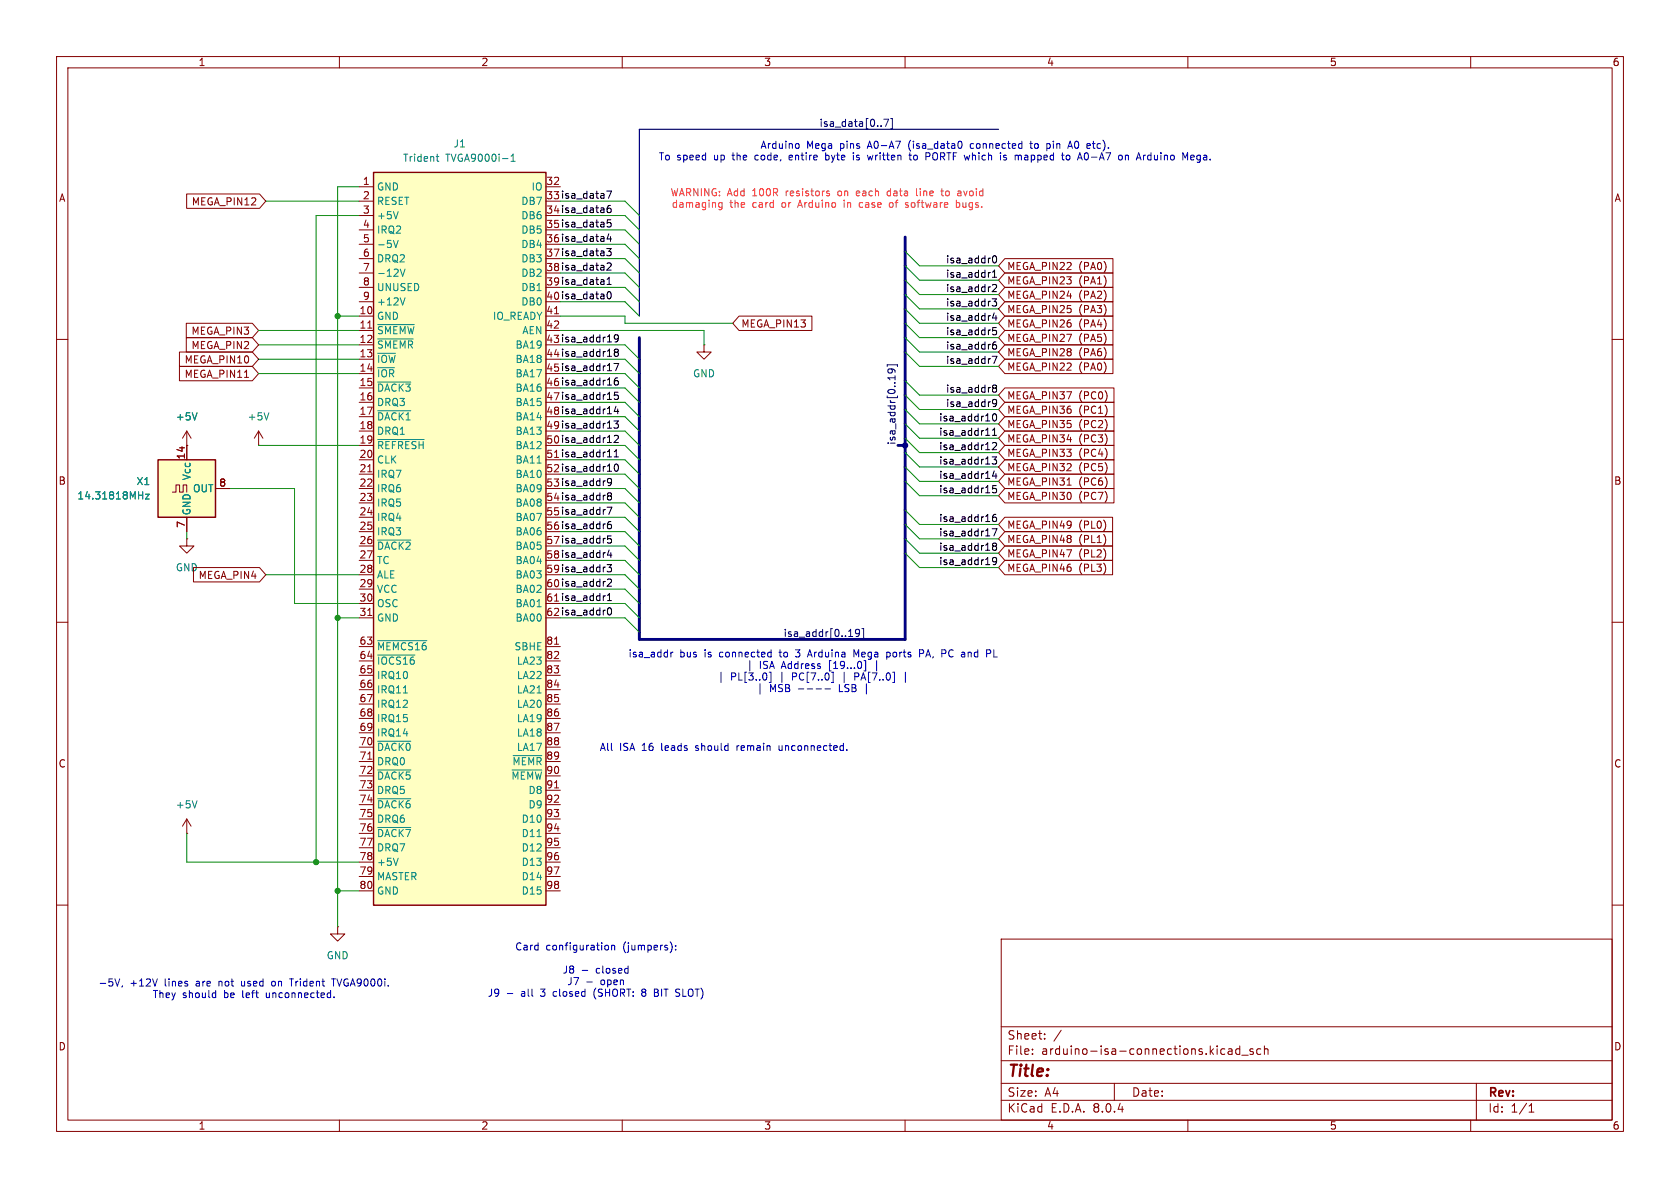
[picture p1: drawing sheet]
<svg xmlns="http://www.w3.org/2000/svg" width="297mm" height="210mm" viewBox="0 0 297 210" stroke-linecap="round" stroke-linejoin="round" font-family="sans-serif">
<g fill="none" stroke="#840000" stroke-width=".18">
<path d="M10 10h277v190h-277zM12 12h273v186h-273zM60 10v2M110 10v2M160 10v2M210 10v2M260 10v2M10 60h2M285 60h2M10 110h2M285 110h2M10 160h2"/>
<path d="M285 160h2M177 166h108v32h-108zM60 198v2M110 198v2M160 198v2M177 194.5h108M177 191.5h108M177 187.5h108M177 181.5h108M182.5 186.3v.1M182.5 185.5v.1M184.7 183.6v.1"/>
<path d="M184.7 182.8v.1M187.6 182.1l-1.3 2M197 191.5v3M210 198v2M217.2 185.5h.5l.1 .9M217.8 185.8h-.5a.29 .29 0 0 0-.2 .3 .29 .29 0 0 0 .2 .3l.5-.1M219.2 185.5l-.5-.1-.2 .3v.4l.1 .2h.6M219.2 184.9v1.5M219.5 186.5h1.2M221.5 185.5l-.3-.1-.2 .2v.2l.5 .2v.3h-.5M222.9 185.5l-.4-.1-.3 .3v.4l.1 .2h.6M223.5 185.5l.2-.1 .4 .1 .1 .9"/>
<path d="M223.5 184.9v1.5M260 198v2M261 191.5v6.5M270.3 196.6h.9M270.3 195.5l.4-.4v1.5"/>
</g>
<path d="M66 30.5h30.5v129.5h-30.5z" fill="#ffffc2"/>
<path d="M66 30.5h30.5v129.5h-30.5z" fill="none" stroke="#840000" stroke-width=".25"/>
<g fill="none" stroke="#840000" stroke-width=".18">
<path d="M63.5 33h2.5M63.5 35.6h2.5M63.5 38.1h2.5M96.5 33h2.6M63.5 55.9h2.5M63.5 58.4h2.5M63.5 40.6h2.5M63.5 43.2h2.5M63.5 45.7h2.5M63.5 48.3h2.5M63.5 50.8h2.5M63.5 53.3h2.5"/>
<path d="M65 58h.7M96.5 55.9h2.6M96.5 58.4h2.6M98 55.5h.8M33 78.7h.1M33 76.2l-.7 1.3M33 76.2v2.5M33 76.2l.8 1.3M45.7 78.7h.1M45.7 76.2l-.7 1.3M45.7 76.2v2.5M45.7 76.2l.8 1.3"/>
<path d="M63.5 61h2.5M63.5 63.5h2.5M63.5 66h2.5M63.5 68.6h2.5M63.5 71.1h2.5M63.5 73.7h2.5M63.5 76.2h2.5M63.5 78.7h2.5M63.5 81.3h2.5M63.5 83.8h2.5M63.5 86.4h2.5M63.5 88.9h2.5"/>
<path d="M63.5 91.4h2.5M63.5 94h2.5M63.5 96.5h2.5M63.5 99.1h2.5M65 83.4h.7M63.5 101.6h2.5M63.5 104.1h2.5M63.5 106.7h2.5M63.5 109.2h2.5M63.5 114.3h2.5M63.5 116.8h2.5M63.5 119.4h2.5"/>
<path d="M65 108.8h.7M96.5 114.3h2.6M96.5 116.8h2.6M96.5 119.4h2.6M98 113.9h.8M63.5 121.9h2.5M63.5 124.5h2.5M63.5 127h2.5M63.5 129.5h2.5M63.5 132.1h2.5M63.5 134.6h2.5M63.5 137.2h2.5"/>
<path d="M63.5 139.7h2.5M65 134.2h.7M96.5 121.9h2.6M96.5 124.5h2.6M96.5 127h2.6M96.5 129.5h2.6M96.5 132.1h2.6M96.5 134.6h2.6M96.5 137.2h2.6M96.5 139.7h2.6M98 139.3h.8M63.5 142.2h2.5"/>
<path d="M63.5 144.8h2.5M63.5 147.3h2.5M63.5 149.9h2.5M63.5 152.4h2.5M63.5 154.9h2.5M63.5 157.5h2.5M96.5 142.2h2.6M96.5 144.8h2.6M96.5 147.3h2.6M96.5 149.9h2.6M96.5 152.4h2.6M96.5 154.9h2.6"/>
<path d="M96.5 157.5h2.6"/>
</g>
<g fill="none" stroke="#008484" stroke-width=".18">
<path d="M70.4 37.4l-.4 1.3M77.1 27.7h.5M77.3 27.2v1.1l.3 .2M88.8 28h1M90.4 28.5h.7M90.4 27.6l.3-.4v1.3M66.8 57.4h6.4M66.8 59.9h6.3M69.6 42.5l.4 1.3 .4-1.3M70.8 47.6l.4 1.2 .4-1.2M71.6 52.6l-.4 1.3M34.8 73l-.4 1.2"/>
<path d="M47.5 73l-.4 1.2M66.8 62.5h3.1M66.8 65h2.9M66.8 67.5h5.8M66.8 72.6h5.8M66.8 77.7h8.2M66.8 95.5h5.8M94.9 81.9h.8M66.8 113.3h8.7M66.8 115.8h6.6M94.9 107.3h.8M66.8 131h5.8"/>
<path d="M66.8 136.1h5.8M71.3 122.5h.7M90.5 136.1h5.3M90.7 133.6h5.1M66.8 141.2h5.8M66.8 146.3h5.8M70.4 151.7l-.4 1.3M94.9 147.9h.8"/>
</g>
<path d="M27.9 81.3h10.2v10.1h-10.2z" fill="#ffffc2"/>
<path d="M27.9 81.3h10.2v10.1h-10.2z" fill="none" stroke="#840000" stroke-width=".25"/>
<g fill="none" stroke="#840000" stroke-width=".18">
<path d="M33 34.3h12.9l1.1 1.3-1.1 1.2h-12.9zM32.9 57.1h11.7l1.1 1.3-1.1 1.3h-11.7zM32.9 59.7h11.7l1.1 1.3-1.1 1.2h-11.7zM130.7 55.9h12.8v2.5h-12.8l-1.2-1.2zM177.6 50.8h19.2v2.5h-19.2l-1.1-1.2zM177.6 45.7h19.2v2.6h-19.2l-1.1-1.3zM177.6 48.3h19.2v2.5h-19.2l-1.1-1.3zM177.6 53.3h19.2v2.6h-19.2l-1.1-1.3zM177.6 55.9h19.2v2.5h-19.2l-1.1-1.2zM177.6 58.4h19.2v2.6h-19.2l-1.1-1.3zM31.7 62.2h12.9l1.1 1.3-1.1 1.3h-12.9zM31.7 64.8h12.9l1.1 1.2-1.1 1.3h-12.9z"/>
<path d="M33 78.7h.1M33 78.7v2.6M43.2 66.7h.7M124.5 61v1.2h1.2l-1.2 1.3-1.3-1.3h1.3M124.5 61h.1M177.6 61h19.2v2.5h-19.2l-1.1-1.3zM177.6 63.5h19.2v2.5h-19.2l-1.1-1.2zM177.6 76.2h19.3v2.5h-19.3l-1.1-1.2zM177.6 78.7h19.3v2.6h-19.3l-1.1-1.3zM177.6 68.6h19.3v2.5h-19.3l-1.1-1.2zM177.6 71.1h19.3v2.6h-19.3l-1.1-1.3zM177.6 73.7h19.3v2.5h-19.3l-1.1-1.3z"/>
<path d="M30.5 87h.6v-1.3h.6v1.3h.7v-1.3h.6v1.3M33 95.3v1.2h1.3l-1.3 1.3-1.3-1.3h1.3M33 95.3h.1M33 91.4v2.6M38.1 86.4h2.5M177.6 83.8h19.3v2.6h-19.3l-1.1-1.3zM177.6 81.3h19.3v2.5h-19.3l-1.1-1.2zM177.6 86.4h19.3v2.5h-19.3l-1.1-1.3zM177.6 91.4h19.1v2.6h-19.1l-1.1-1.3zM177.6 94h19.1v2.5h-19.1l-1.1-1.2zM177.6 96.5h19.1v2.6h-19.1l-1.1-1.3zM177.6 99.1h19.1v2.5h-19.1l-1.1-1.3z"/>
<path d="M188.6 85.8h.8M34.2 100.3h11.7l1.1 1.3-1.1 1.3h-11.7zM33 147.3h.1M33 144.8v2.5M33 144.8l-.7 1.3M33 144.8l.8 1.3M59.7 163.8v1.3h1.3l-1.3 1.3-1.3-1.3h1.3M59.7 163.8h.1"/>
</g>
<path d="M34.8 73l-.4 1.2M24.5 87.5h.7M25.2 86.9v1.3M25.7 87.4h.7l-.7 .8h.7M34.8 141.5l-.4 1.3" fill="none" stroke="#008484" stroke-width=".18"/>
<g fill="none" stroke="#000" stroke-width=".18">
<path d="M107.3 33.8h.8l-.5 1.2M107.9 36.3l-.3 .1a.86 .86 0 0 0 0 1.2l.4-.1 .1-.5-.3-.2-.4 .1-.1 .1M108 38.9h-.6l-.1 .6 .2-.2 .4 .1 .2 .2-.1 .4-.2 .1-.5-.1M107.3 43.9h.8l-.5 .5 .4 .1v.6l-.2 .1-.5-.1M107.3 46.6l.5-.1 .3 .3-.8 .9h.8M107.3 50.3h.8M107.3 49.4l.4-.4v1.3M107.4 51.7l.2-.1a.68 .68 0 0 1 .5 .6 .68 .68 0 0 1-.5 .6l-.2-.1-.1-.4zM107.6 41.3l-.3 .9h.8M107.9 41.8v.9M109.3 59.7l-.2 .3h-.3l-.2-.3 .1-.5h.4l.2 .1a.84 .84 0 0 1-.3 1.1h-.3M175.4 52.8h.8l-.4 .5 .3 .1v.6l-.2 .1-.5-.1"/>
<path d="M175.5 50.4l.4-.1 .3 .4-.8 .9h.8M175.5 49h.7M175.5 48.1l.3-.4v1.3M175.6 45.3l.2-.1a.68 .68 0 0 1 .4 .6 .68 .68 0 0 1-.4 .7 .84 .84 0 0 1-.2-1.2zM175.8 55.3l-.3 .9h.7M176.1 55.8v.8M176.1 57.9h-.6v.6l.1-.1 .5 .1 .1 .1-.1 .5-.2 .1-.4-.1M108.5 74.4h.8l-.4 .5 .4 .1v.6l-.2 .1-.6-.1M108.5 64.3h.9l-.6 1.2M108.6 77.1l.5-.1 .2 .3-.8 .9h.8M108.6 79.9l.4-.4v1.3M108.8 62.3l-.2 .2 .1 .4 .1 .1h.3l.2-.3v-.3l-.2-.1"/>
<path d="M108.8 62.3l-.2-.3 .2-.3h.3l.2 .3-.2 .3M108.8 62.3h.3M108.9 71.8l-.3 .9h.8M109.2 66.8l-.4 .1a.86 .86 0 0 0 0 1.2l.5-.2v-.4l-.2-.2h-.4l-.1 .2M109.2 72.3v.8M109.3 69.3h-.6l-.1 .6 .2-.1 .4 .1 .1 .2v.4l-.2 .1-.5-.1M174.3 77h.7M175.4 63h.8l-.5 1.3M175.5 78.3l.4-.1 .3 .4-.8 .9h.8M175.5 76.1l.3-.4v1.3M175.5 77h.7M175.6 73.2l.2-.1a.68 .68 0 0 1 .4 .7 .68 .68 0 0 1-.4 .6 .84 .84 0 0 1-.2-1.2z"/>
<path d="M175.7 68.6l-.2-.2 .2-.3h.2l.3 .2-.3 .3M175.7 68.6l-.2 .3v.2l.2 .2h.2l.3-.2v-.2l-.3-.3M175.7 68.6h.2M176.1 60.4l-.4 .1a.86 .86 0 0 0 0 1.2l.4-.1 .1-.4-.3-.3h-.2l-.2 .3M176.2 71.2l-.3 .2h-.2l-.2-.2 .1-.5 .3-.1 .2 .1a.84 .84 0 0 1-.3 1.2h-.2M107.3 99.8h.8l-.4 .5 .4 .1v.6l-.2 .1-.5-.1M107.3 89.7h.9l-.6 1.2M107.4 80.8h.7M107.6 87.7l-.2-.3 .2-.3h.3l.2 .3-.2 .3M107.6 87.7l-.2 .2v.2l.2 .3h.3l.2-.3v-.2l-.2-.2M107.6 87.7h.3M107.7 97.2l-.3 .9h.8"/>
<path d="M108 92.2l-.4 .1a.86 .86 0 0 0 0 1.2l.5-.2v-.4l-.2-.2h-.3l-.2 .2M108 97.7v.8M108.1 94.7h-.7v.6l.2-.1 .4 .1 .1 .2v.4l-.2 .1-.5-.1M108.1 85.1l-.2 .3h-.3l-.2-.3 .1-.5h.4l.2 .1a.84 .84 0 0 1-.4 1.1h-.2M108.6 80.8h.7M108.7 82.2l.2-.2a.68 .68 0 0 1 .4 .7 .68 .68 0 0 1-.4 .6l-.2-.1-.1-.4zM175.4 80.8h.8l-.4 .5 .3 .1v.5l-.2 .1-.5-.1M175.4 93.5h.8l-.5 1.2M175.7 96.6l-.2-.3 .2-.3h.2l.3 .2-.3 .4M175.7 96.6l-.2 .2v.2l.2 .3h.2l.3-.3v-.2l-.3-.2M175.7 96.6h.2M175.8 83.2l-.3 1h.7"/>
<path d="M176.1 90.9l-.4 .1a.86 .86 0 0 0 0 1.2l.4-.1 .1-.4-.3-.3h-.2l-.2 .3M176.1 83.7v.9M176.1 85.8h-.6v.7l.1-.2 .5 .1 .1 .2-.1 .4-.2 .1-.4-.1M176.2 99.1l-.3 .2h-.2l-.2-.2 .1-.5 .3-.1 .2 .2a.84 .84 0 0 1-.3 1.1h-.2M107.4 102.5l.5-.1 .2 .3-.8 .9h.8M107.4 106.2h.7M107.4 105.3l.3-.4v1.3M107.6 107.5l.1-.1a.68 .68 0 0 1 .4 .7 .68 .68 0 0 1-.4 .6 .84 .84 0 0 1-.1-1.2z"/>
</g>
<path d="M156.2 21.1h.9l-.5 1.2M157.5 21h.3v1.8h-.3M156.8 64.8v-.3h1.9v.3M157.5 65.2l.3 .3-.1 .3-.2 .1-.5-.1v-.3l.1-.2a.84 .84 0 0 1 1.1 .3v.2M158.2 66.4v.7M150 112.5h.7M152 111.8l-.3 .2h-.2l-.3-.2 .2-.5 .3-.1 .2 .2a.84 .84 0 0 1-.3 1.1h-.2M152.4 111.1h.3v1.8h-.3" fill="none" stroke="#000084" stroke-width=".18"/>
<g fill="none" stroke="#0000c2" stroke-width=".18">
<path d="M139.7 27.4l-.2 .2v.5l.2 .2M140.1 27.7l-.6 .2M140.9 25.4h.3l.1 .2-.1 .5-.3 .1M146 27v1.3M146 28.2l.3 .1M150.9 27.4v.9M154.3 27.4l-.2 .9-.3-.6-.2 .6M158.3 25h.9l-.6 1.2M160.8 27v1.1l.4 .2M161.6 27.5l-.1 .5 .3 .3M164.4 27.4l-.1 .2M169.8 25a.79 .79 0 0 1 0 1.2"/>
<path d="M171.8 25.4l-.3 .2v.4l.3 .2M177.4 27.7l.6 .3-.2 .3-.4-.1M177.9 27.5l-.3-.1-.2 .2M181.3 27.4l-.1 .1M181.3 27.8l-.2 .2 .2 .3M182 25.4h.5M182.2 25v1l.3 .2M185.1 25.4h.3l.2 .1M185.6 26.1l-.2 .1h-.3M188.8 26.2l.4-1.2 .4 1.2M188.9 25.9h.6M188.9 27.4l.3 .3v.3l-.3 .3-.3-.1"/>
<path d="M192.3 27.1l.1 .7-.2 .4M198.9 27.6l.2-.2 .3 .1 .1 .8M198.9 27.4v.9M203 28.2h.5M203 27.5h.5M203.5 27v1.3M210.7 27.4l.3 .1 .1 .2-.6 .2M211 28.2l-.3 .1M211.6 28.6l.4 .1M212.1 27.4h-.3l-.2 .3v.5l.5 .1M118.6 115.3v.8M119 115.3l-.4 .2"/>
<path d="M127.5 118.8v1.8M136 115.3h.3M136.3 118.8v1.8M136.3 114.9v1.2M136.3 116.1h-.3M140.6 114.9h.8M140.6 116l.2 .1M142.9 115.8h.6M143.2 114.9l-.5 1.2M147.3 118.8v1.8h-.3M151.1 119v1.2M151.1 119.6h.5"/>
<path d="M151.8 114.9l-.4 .9-.4-.9v1.2M153 116.8v1.8h-.3M156.9 115.3h.2l.3 .2-.1 .5-.4 .1M160.1 118.8v1.8M162.6 115.5h.6l.1-.2-.1-.3-.6-.1v1.2M171.2 115.3v.8M171.3 115.3l-.1 .1M175.7 114.9v1.2h.6M130.3 131.8v.9M130.5 131.8l-.2 .3M134.4 120.9v1.8M137.7 131.8v.7l.4 .2"/>
<path d="M141.1 121.8h1M142.7 121.8h1M144.3 121.8h.9M145.9 121.8h.9M149.7 132.5v.2M21.2 173l-.5 1.3M21.7 174.3l-.2 .2M27.8 173l-.4 1.3M37.8 175.5l.3 .1M38.1 175.1v1.3M38.1 176.3l-.3 .1M42.7 173.5v.6l.2 .2"/>
<path d="M48.4 173.5h-.3l-.1 .2 .1 .5 .3 .1M51.2 173h.7M51.5 173v1.3M58.6 173h.7M59 173v1.3M59.1 176.2v.2M89.7 175.6h1M102.9 171.5h1M103.7 173.6h1M105.1 175l-.1 .5 .1 .7M107 167.2l.3-.1 .3 .2-.1 .5-.2 .1h-.3M108.1 167.2l.2-.1 .3 .1 .1 .7"/>
<path d="M108.1 167.1v.8M113.7 175.4l-.2 .1v.4l.1 .2h.3M113.7 175.4h.2M113.9 174.8l-.3 .1-.1 .2 .2 .3M115.7 174.8l.5 .1M115.7 175.5h.4M116.1 175.5h.2M116.2 175.4l-.1 .1M116.3 176.1h-.6M118.7 166.7l.1 .6-.1 .9M119.4 167.2v.1M119.4 167.8v.1"/>
<path d="M120 174.8l.2 .1M120 175.6l.2 .2-.2 .3"/>
</g>
<g fill="none" stroke="#ff3c3c" stroke-width=".18">
<path d="M127.6 35.8v1l-.2 .3-.3-.1M127.6 35.9l-.3-.1-.3 .3 .2 .5h.4M146.3 34.2l.3 .1 .1 .1-.2 .2h-.3M146.3 33.8h.3M149.2 35.8v.9M151.6 33.8l-.2 .1v.5l.2 .2M152 34.1l-.6 .1M152.4 35.8l-.4 .1-.1 .2 .1 .4 .4 .2M157.3 33.8h-.4l-.1 .2 .1 .5 .4 .1M157.8 35.9l-.3-.1-.3 .3 .1 .4 .2 .2 .3-.1M160.2 36.2l.3 .1 .1 .2-.2 .2h-.2M160.2 35.8l.3 .1"/>
<path d="M162 33.3v1.1l.2 .2M166.3 33.8h.5M166.5 33.3v1.1l.3 .2M169.1 35.9l.3-.1 .3 .3-.1 .5h-.5M169.1 35.4v1.3M169.7 33.8l.2 .1v.7M169.9 34.6h-.4M169.9 34.1h-.4"/>
</g>
<path d="M160 41.9v71.1h-47v-53.3M158.7 78.7h1.3" fill="none" stroke="#000084" stroke-width=".51"/>
<path d="M176.5 22.9h-63.5v33" fill="none" stroke="#000084" stroke-width=".2"/>
<g fill="none" stroke="#008400" stroke-width=".18">
<path d="M47 35.6h16.5M63.5 33h-3.8v130.8M63.5 38.1h-7.6v114.3M99.1 35.6h11.4l2.5 2.5M99.1 38.1h11.4l2.5 2.5M45.7 58.4h17.8M59.7 55.9h3.8M99.1 48.3h11.4l2.5 2.5M99.1 45.7h11.4l2.5 2.6M99.1 55.9h11.4v1.3h19M99.1 40.6h11.4l2.5 2.6M99.1 53.3h11.4l2.5 2.6"/>
<path d="M99.1 58.4h25.4v2.6M99.1 43.2h11.4l2.5 2.5M99.1 50.8h11.4l2.5 2.5M160 59.7l2.6 2.5h13.9M160 47l2.6 2.5h13.9M160 44.5l2.6 2.5h13.9M160 54.6l2.6 2.6h13.9M160 57.2l2.6 2.5h13.9M160 52.1l2.6 2.5h13.9M160 49.5l2.6 2.6h13.9M45.7 63.5h17.8M45.7 66h17.8"/>
<path d="M45.7 61h17.8M45.7 78.7h17.8M99.1 63.5h11.4l2.5 2.5M99.1 66h11.4l2.5 2.6M99.1 61h11.4l2.5 2.5M99.1 68.6h11.4l2.5 2.5M99.1 71.1h11.4l2.5 2.6M99.1 73.7h11.4l2.5 2.5M99.1 78.7h11.4l2.5 2.6M99.1 76.2h11.4l2.5 2.5M160 62.2l2.6 2.6h13.9M160 77.5l2.6 2.5h13.9"/>
<path d="M160 67.3l2.6 2.6h13.9M160 72.4l2.6 2.5h13.9M160 74.9l2.6 2.6h13.9M160 69.9l2.6 2.5h13.9M33 94v1.3M40.6 86.4h11.5v20.3h11.4M99.1 81.3h11.4l2.5 2.5M99.1 83.8h11.4l2.5 2.6M99.1 86.4h11.4l2.5 2.5M99.1 88.9h11.4l2.5 2.5M99.1 91.4h11.4l2.5 2.6M99.1 94h11.4l2.5 2.5"/>
<path d="M99.1 96.5h11.4l2.5 2.6M99.1 99.1h11.4l2.5 2.5M160 95.3l2.6 2.5h13.9M160 92.7l2.6 2.6h13.9M160 97.8l2.6 2.5h13.9M160 90.2l2.6 2.5h13.9M160 85.1l2.6 2.5h13.9M160 82.6l2.6 2.5h13.9M160 80l2.6 2.6h13.9M47 101.6h16.5M59.7 109.2h3.8M99.1 106.7h11.4l2.5 2.5"/>
<path d="M99.1 101.6h11.4l2.5 2.5M99.1 109.2h11.4l2.5 2.6M99.1 104.1h11.4l2.5 2.6M33 147.3v5.1h30.5M59.7 157.5h3.8"/>
</g>
<g fill="#008400" stroke="#008400" stroke-width=".18">
<circle cx="55.9" cy="152.4" r=".46"/>
<circle cx="59.7" cy="157.5" r=".46"/>
<circle cx="59.7" cy="55.9" r=".46"/>
<circle cx="59.7" cy="109.2" r=".46"/>
</g>
<circle cx="160" cy="78.7" r=".46" fill="#000084" stroke="#000084" stroke-width=".18"/>
<text font-size="2.8" fill="#840000" x="178" y="190.9">Title:</text>
<g font-size="2.1" fill="#840000">
<text x="178" y="184">Sheet:</text>
<text x="178" y="186.7">File:</text>
<text x="184.1" y="186.7">arduino-isa-connections.kicad_sch</text>
<text x="178" y="196.9">KiCad</text>
<text x="178" y="194.1">Size:</text>
<text x="184.7" y="194.1">A4</text>
<text x="185.7" y="196.9">E.D.A.</text>
<text x="193.3" y="196.9">8.0.4</text>
<text x="200" y="194.1">Date:</text>
<text x="263" y="194.3">Rev:</text>
<text x="263" y="196.9">Id:</text>
<text x="267.1" y="196.9">1/1</text>
</g>
<g font-size="1.8" fill="#840000">
<text x="35" y="11.9">1</text>
<text x="85" y="11.9">2</text>
<text x="135" y="11.9">3</text>
<text x="185" y="11.9">4</text>
<text x="235" y="11.9">5</text>
<text x="285" y="11.9">6</text>
<text x="10.3" y="35.9">A</text>
<text x="64.1" y="32.8">1</text>
<text x="64.1" y="35.3">2</text>
<text x="96.5" y="32.8">32</text>
<text x="285.3" y="35.9">A</text>
<text x="33.8" y="36.5">MEGA_PIN12</text>
<text x="64.1" y="37.8">3</text>
<text x="64.1" y="40.4">4</text>
<text x="64.1" y="42.9">5</text>
<text x="64.1" y="45.5">6</text>
<text x="178" y="47.9">MEGA_PIN22</text>
<text x="190.7" y="47.9">(PA0)</text>
<text x="64.1" y="48">7</text>
<text x="64.1" y="50.5">8</text>
<text x="64.1" y="53.1">9</text>
<text x="178" y="53">MEGA_PIN24</text>
<text x="178" y="50.5">MEGA_PIN23</text>
<text x="190.7" y="53">(PA2)</text>
<text x="190.7" y="50.5">(PA1)</text>
<text x="33.7" y="59.4">MEGA_PIN3</text>
<text x="63.5" y="55.6">10</text>
<text x="63.5" y="58.2">11</text>
<text x="96.5" y="55.6">41</text>
<text x="96.5" y="58.2">42</text>
<text x="131" y="58.1">MEGA_PIN13</text>
<text x="178" y="55.6">MEGA_PIN25</text>
<text x="178" y="58.1">MEGA_PIN26</text>
<text x="190.7" y="55.6">(PA3)</text>
<text x="190.7" y="58.1">(PA4)</text>
<text x="32.5" y="64.5">MEGA_PIN10</text>
<text x="33.7" y="61.9">MEGA_PIN2</text>
<text x="63.5" y="60.7">12</text>
<text x="63.5" y="63.2">13</text>
<text x="63.5" y="65.8">14</text>
<text x="178" y="63.2">MEGA_PIN28</text>
<text x="178" y="65.7">MEGA_PIN22</text>
<text x="178" y="60.6">MEGA_PIN27</text>
<text x="190.7" y="63.2">(PA6)</text>
<text x="190.7" y="65.7">(PA0)</text>
<text x="190.7" y="60.6">(PA5)</text>
<text x="32.5" y="67">MEGA_PIN11</text>
<text x="63.5" y="68.3">15</text>
<text x="63.5" y="70.9">16</text>
<text x="178" y="70.8">MEGA_PIN37</text>
<text x="190.7" y="70.8">(PC0)</text>
<text x="63.5" y="73.4">17</text>
<text x="63.5" y="75.9">18</text>
<text x="178" y="73.3">MEGA_PIN36</text>
<text x="178" y="75.9">MEGA_PIN35</text>
<text x="190.7" y="73.3">(PC1)</text>
<text x="190.7" y="75.9">(PC2)</text>
<text x="32.8" y="81.3" transform="rotate(-90 32.8 81.3)">14</text>
<text x="63.5" y="78.5">19</text>
<text x="63.5" y="81">20</text>
<text x="63.5" y="83.6">21</text>
<text x="178" y="83.5">MEGA_PIN32</text>
<text x="178" y="78.4">MEGA_PIN34</text>
<text x="178" y="81">MEGA_PIN33</text>
<text x="190.7" y="83.5">(PC5)</text>
<text x="190.7" y="78.4">(PC3)</text>
<text x="190.7" y="81">(PC4)</text>
<text x="10.3" y="85.9">B</text>
<text x="38.7" y="86.1">8</text>
<text x="63.5" y="86.1">22</text>
<text x="63.5" y="88.6">23</text>
<text x="178" y="86">MEGA_PIN31</text>
<text x="178" y="88.6">MEGA_PIN30</text>
<text x="190.7" y="86">(PC6)</text>
<text x="190.7" y="88.6">(PC7)</text>
<text x="285.3" y="85.9">B</text>
<text x="32.8" y="93.4" transform="rotate(-90 32.8 93.4)">7</text>
<text x="63.5" y="91.2">24</text>
<text x="63.5" y="93.7">25</text>
<text x="178" y="93.7">MEGA_PIN49</text>
<text x="190.7" y="93.7">(PL0)</text>
<text x="63.5" y="96.3">26</text>
<text x="63.5" y="98.8">27</text>
<text x="63.5" y="101.3">28</text>
<text x="178" y="96.2">MEGA_PIN48</text>
<text x="178" y="98.7">MEGA_PIN47</text>
<text x="178" y="101.3">MEGA_PIN46</text>
<text x="190.7" y="96.2">(PL1)</text>
<text x="190.7" y="98.7">(PL2)</text>
<text x="190.7" y="101.3">(PL3)</text>
<text x="35" y="102.6">MEGA_PIN4</text>
<text x="63.5" y="103.9">29</text>
<text x="63.5" y="106.4">30</text>
<text x="63.5" y="109">31</text>
<text x="63.5" y="114">63</text>
<text x="63.5" y="116.6">64</text>
<text x="63.5" y="119.1">65</text>
<text x="96.5" y="114">81</text>
<text x="96.5" y="116.6">82</text>
<text x="96.5" y="119.1">83</text>
<text x="63.5" y="121.7">66</text>
<text x="63.5" y="124.2">67</text>
<text x="96.5" y="121.7">84</text>
<text x="96.5" y="124.2">85</text>
<text x="63.5" y="126.7">68</text>
<text x="63.5" y="129.3">69</text>
<text x="63.5" y="131.8">70</text>
<text x="96.5" y="126.7">86</text>
<text x="96.5" y="129.3">87</text>
<text x="96.5" y="131.8">88</text>
<text x="10.3" y="135.9">C</text>
<text x="63.5" y="134.4">71</text>
<text x="63.5" y="136.9">72</text>
<text x="96.5" y="134.4">89</text>
<text x="96.5" y="136.9">90</text>
<text x="285.3" y="135.9">C</text>
<text x="63.5" y="139.4">73</text>
<text x="63.5" y="142">74</text>
<text x="96.5" y="139.4">91</text>
<text x="96.5" y="142">92</text>
<text x="63.5" y="144.5">75</text>
<text x="63.5" y="147.1">76</text>
<text x="63.5" y="149.6">77</text>
<text x="96.5" y="144.5">93</text>
<text x="96.5" y="147.1">94</text>
<text x="96.5" y="149.6">95</text>
<text x="63.5" y="152.1">78</text>
<text x="63.5" y="154.7">79</text>
<text x="96.5" y="152.1">96</text>
<text x="96.5" y="154.7">97</text>
<text x="63.5" y="157.2">80</text>
<text x="96.5" y="157.2">98</text>
<text x="10.3" y="185.9">D</text>
<text x="285.3" y="185.9">D</text>
<text x="35" y="199.9">1</text>
<text x="85" y="199.9">2</text>
<text x="135" y="199.9">3</text>
<text x="185" y="199.9">4</text>
<text x="235" y="199.9">5</text>
<text x="285" y="199.9">6</text>
</g>
<g font-size="1.8" fill="#000084">
<text x="144.8" y="22.5">isa_data[0..7]</text>
<text x="158.4" y="78.7" transform="rotate(-90 158.4 78.7)">isa_addr[0..19]</text>
<text x="138.4" y="112.7">isa_addr[0..19]</text>
</g>
<g font-size="1.8" fill="#008484">
<text x="71.1" y="28.8">Trident</text>
<text x="78.8" y="28.8">TVGA9000i-1</text>
<text x="80.1" y="26.3">J1</text>
<text x="66.5" y="33.9">GND</text>
<text x="93.9" y="33.9">IO</text>
<text x="66.5" y="36.4">RESET</text>
<text x="66.5" y="39">+5V</text>
<text x="66.5" y="41.5">IRQ2</text>
<text x="92.1" y="36.4">DB7</text>
<text x="92.1" y="39">DB6</text>
<text x="92.1" y="41.5">DB5</text>
<text x="66.5" y="44">-5V</text>
<text x="66.5" y="46.6">DRQ2</text>
<text x="92.1" y="44">DB4</text>
<text x="92.1" y="46.6">DB3</text>
<text x="66.5" y="49.1">-12V</text>
<text x="66.5" y="51.7">UNUSED</text>
<text x="92.1" y="49.1">DB2</text>
<text x="92.1" y="51.7">DB1</text>
<text x="66.5" y="56.7">GND</text>
<text x="66.5" y="59.3">~{SMEMW}</text>
<text x="66.5" y="54.2">+12V</text>
<text x="87" y="56.7">IO_READY</text>
<text x="92.1" y="54.2">DB0</text>
<text x="92.2" y="59.3">AEN</text>
<text x="66.5" y="61.8">~{SMEMR}</text>
<text x="66.5" y="64.4">~{IOW}</text>
<text x="91" y="61.8">BA19</text>
<text x="91" y="64.4">BA18</text>
<text x="66.5" y="66.9">~{IOR}</text>
<text x="66.5" y="69.4">~{DACK3}</text>
<text x="66.5" y="72">DRQ3</text>
<text x="91" y="66.9">BA17</text>
<text x="91" y="69.4">BA16</text>
<text x="91" y="72">BA15</text>
<text x="122.4" y="66.9">GND</text>
<text x="31" y="74.5">+5V</text>
<text x="43.7" y="74.5">+5V</text>
<text x="66.5" y="74.5">~{DACK1}</text>
<text x="66.5" y="77.1">DRQ1</text>
<text x="91" y="74.5">BA14</text>
<text x="91" y="77.1">BA13</text>
<text x="66.5" y="79.6">~{REFRESH}</text>
<text x="66.5" y="82.1">CLK</text>
<text x="91" y="79.6">BA12</text>
<text x="91" y="82.1">BA11</text>
<text x="13.6" y="88.5">14.31818MHz</text>
<text x="24" y="86">X1</text>
<text x="33.9" y="85" transform="rotate(-90 33.9 85)">Vcc</text>
<text x="34" y="87.2">OUT</text>
<text x="66.5" y="84.7">IRQ7</text>
<text x="66.5" y="87.2">IRQ6</text>
<text x="66.5" y="89.8">IRQ5</text>
<text x="91" y="84.7">BA10</text>
<text x="91" y="87.2">BA09</text>
<text x="91" y="89.8">BA08</text>
<text x="33.9" y="91.2" transform="rotate(-90 33.9 91.2)">GND</text>
<text x="66.5" y="92.3">IRQ4</text>
<text x="66.5" y="94.8">IRQ3</text>
<text x="91" y="92.3">BA07</text>
<text x="91" y="94.8">BA06</text>
<text x="31" y="101.2">GND</text>
<text x="66.5" y="97.4">~{DACK2}</text>
<text x="66.5" y="99.9">TC</text>
<text x="91" y="97.4">BA05</text>
<text x="91" y="99.9">BA04</text>
<text x="66.5" y="102.5">ALE</text>
<text x="66.5" y="105">VCC</text>
<text x="66.5" y="107.5">OSC</text>
<text x="91" y="102.5">BA03</text>
<text x="91" y="105">BA02</text>
<text x="91" y="107.5">BA01</text>
<text x="66.5" y="110.1">GND</text>
<text x="91" y="110.1">BA00</text>
<text x="66.5" y="115.2">~{MEMCS16}</text>
<text x="66.5" y="117.7">~{IOCS16}</text>
<text x="90.8" y="115.2">SBHE</text>
<text x="91.3" y="117.7">LA23</text>
<text x="66.5" y="120.2">IRQ10</text>
<text x="66.5" y="122.8">IRQ11</text>
<text x="66.5" y="125.3">IRQ12</text>
<text x="91.3" y="120.2">LA22</text>
<text x="91.3" y="122.8">LA21</text>
<text x="91.3" y="125.3">LA20</text>
<text x="66.5" y="127.9">IRQ15</text>
<text x="66.5" y="130.4">IRQ14</text>
<text x="91.3" y="127.9">LA19</text>
<text x="91.3" y="130.4">LA18</text>
<text x="66.5" y="132.9">~{DACK0}</text>
<text x="66.5" y="135.5">DRQ0</text>
<text x="90.5" y="135.5">~{MEMR}</text>
<text x="91.3" y="132.9">LA17</text>
<text x="31" y="143.1">+5V</text>
<text x="66.5" y="138">~{DACK5}</text>
<text x="66.5" y="140.6">DRQ5</text>
<text x="66.5" y="143.1">~{DACK6}</text>
<text x="90.3" y="138">~{MEMW}</text>
<text x="93.3" y="140.6">D8</text>
<text x="93.3" y="143.1">D9</text>
<text x="66.5" y="145.6">DRQ6</text>
<text x="66.5" y="148.2">~{DACK7}</text>
<text x="92.1" y="145.6">D10</text>
<text x="92.1" y="148.2">D11</text>
<text x="66.5" y="150.7">DRQ7</text>
<text x="66.5" y="153.3">+5V</text>
<text x="66.5" y="155.8">MASTER</text>
<text x="92.1" y="150.7">D12</text>
<text x="92.1" y="153.3">D13</text>
<text x="92.1" y="155.8">D14</text>
<text x="66.5" y="158.3">GND</text>
<text x="92.1" y="158.3">D15</text>
<text x="57.7" y="169.8">GND</text>
</g>
<g font-size="1.8" fill="#0000c2">
<text x="116.4" y="28.6">To speed</text>
<text x="126.3" y="28.6">up</text>
<text x="129.8" y="28.6">the</text>
<text x="133.9" y="28.6">code,</text>
<text x="134.3" y="26.5">Arduino</text>
<text x="140.2" y="28.6">entire</text>
<text x="142.6" y="26.5">Mega</text>
<text x="146.8" y="28.6">byte</text>
<text x="148.6" y="26.5">pins</text>
<text x="151.9" y="28.6">is</text>
<text x="153.7" y="26.5">A0-A7</text>
<text x="154.7" y="28.6">written</text>
<text x="161" y="26.5">(isa_data0</text>
<text x="162.3" y="28.6">to</text>
<text x="165.3" y="28.6">PORTF which</text>
<text x="172.2" y="26.5">connected</text>
<text x="178.9" y="28.6">is</text>
<text x="181.7" y="28.6">mapped</text>
<text x="183" y="26.5">to</text>
<text x="186.1" y="26.5">pin</text>
<text x="190.2" y="26.5">A0</text>
<text x="190.3" y="28.6">to</text>
<text x="193.3" y="28.6">A0-A7</text>
<text x="193.6" y="26.5">etc).</text>
<text x="200.6" y="28.6">on</text>
<text x="204.1" y="28.6">Arduino</text>
<text x="212.4" y="28.6">Mega.</text>
<text x="111" y="116.4">isa_addr</text>
<text x="120.2" y="116.4">bus</text>
<text x="124.7" y="116.4">is</text>
<text x="127.5" y="116.4">connected</text>
<text x="131.8" y="118.5">|</text>
<text x="134.2" y="118.5">ISA Address</text>
<text x="138.3" y="116.4">to</text>
<text x="141.4" y="116.4">3</text>
<text x="143.7" y="116.4">Arduina</text>
<text x="146.8" y="118.5">[19...0]</text>
<text x="152" y="116.4">Mega</text>
<text x="155.1" y="118.5">|</text>
<text x="158" y="116.4">ports</text>
<text x="164" y="116.4">PA,</text>
<text x="168.1" y="116.4">PC</text>
<text x="171.8" y="116.4">and</text>
<text x="129.1" y="120.5">PL[3..0]</text>
<text x="136" y="122.6">MSB</text>
<text x="137.9" y="120.5">|</text>
<text x="140.3" y="120.5">PC[7..0]</text>
<text x="148.6" y="122.6">LSB</text>
<text x="149.3" y="120.5">|</text>
<text x="151.7" y="120.5">PA[7..0]</text>
<text x="153.3" y="122.6">|</text>
<text x="105.9" y="132.9">All</text>
<text x="109.5" y="132.9">ISA 16</text>
<text x="117.2" y="132.9">leads</text>
<text x="123.4" y="132.9">should</text>
<text x="130.9" y="132.9">remain</text>
<text x="138.5" y="132.9">unconnected.</text>
<text x="91" y="168.2">Card</text>
<text x="96.5" y="168.2">configuration</text>
<text x="99.4" y="172.3">J8</text>
<text x="105.5" y="172.3">closed</text>
<text x="110.3" y="168.2">(jumpers):</text>
<text x="17.3" y="174.6">-5V,</text>
<text x="23" y="174.6">+12V</text>
<text x="26.9" y="176.6">They</text>
<text x="29.2" y="174.6">lines</text>
<text x="32.2" y="176.6">should</text>
<text x="34.9" y="174.6">are</text>
<text x="39.1" y="174.6">not</text>
<text x="39.7" y="176.6">be</text>
<text x="43.1" y="176.6">left</text>
<text x="43.3" y="174.6">used</text>
<text x="47.5" y="176.6">unconnected.</text>
<text x="48.9" y="174.6">on</text>
<text x="52.4" y="174.6">Trident</text>
<text x="60" y="174.6">TVGA9000i.</text>
<text x="86.1" y="176.4">J9</text>
<text x="92.2" y="176.4">all</text>
<text x="95.9" y="176.4">3</text>
<text x="98.3" y="176.4">closed</text>
<text x="100.2" y="174.4">J7</text>
<text x="105.6" y="176.4">(SHORT:</text>
<text x="106.3" y="174.4">open</text>
<text x="114.3" y="176.4">8</text>
<text x="116.7" y="176.4">BIT</text>
<text x="120.7" y="176.4">SLOT)</text>
</g>
<g font-size="1.8">
<text x="96.5" y="35.3">33 isa_data7</text>
<text x="96.5" y="37.8">34 isa_data6</text>
<text x="96.5" y="40.4">35 isa_data5</text>
<text x="96.5" y="42.9">36 isa_data4</text>
<text x="96.5" y="45.5">37 isa_data3</text>
<text x="167.1" y="46.6">isa_addr0</text>
<text x="96.5" y="48">38 isa_data2</text>
<text x="96.5" y="50.5">39 isa_data1</text>
<text x="96.5" y="53.1">40 isa_data0</text>
<text x="167.1" y="51.7">isa_addr2</text>
<text x="167.1" y="49.2">isa_addr1</text>
<text x="167.1" y="59.3">isa_addr5</text>
<text x="167.1" y="54.3">isa_addr3</text>
<text x="167.1" y="56.8">isa_addr4</text>
<text x="96.5" y="60.7">43 isa_addr19</text>
<text x="96.5" y="63.2">44 isa_addr18</text>
<text x="96.5" y="65.8">45 isa_addr17</text>
<text x="167.1" y="64.4">isa_addr7</text>
<text x="167.1" y="61.9">isa_addr6</text>
<text x="96.5" y="68.3">46 isa_addr16</text>
<text x="96.5" y="70.9">47 isa_addr15</text>
<text x="167.1" y="69.5">isa_addr8</text>
<text x="96.5" y="73.4">48 isa_addr14</text>
<text x="96.5" y="75.9">49 isa_addr13</text>
<text x="165.9" y="77.1">isa_addr11</text>
<text x="165.9" y="74.6">isa_addr10</text>
<text x="167.1" y="72">isa_addr9</text>
<text x="96.5" y="78.5">50 isa_addr12</text>
<text x="96.5" y="81">51 isa_addr11</text>
<text x="96.5" y="83.6">52 isa_addr10</text>
<text x="165.9" y="79.7">isa_addr12</text>
<text x="165.9" y="82.2">isa_addr13</text>
<text x="96.5" y="86.1">53 isa_addr9</text>
<text x="96.5" y="88.6">54 isa_addr8</text>
<text x="165.9" y="87.3">isa_addr15</text>
<text x="165.9" y="84.7">isa_addr14</text>
<text x="96.5" y="91.2">55 isa_addr7</text>
<text x="96.5" y="93.7">56 isa_addr6</text>
<text x="165.9" y="94.9">isa_addr17</text>
<text x="165.9" y="92.4">isa_addr16</text>
<text x="96.5" y="96.3">57 isa_addr5</text>
<text x="96.5" y="98.8">58 isa_addr4</text>
<text x="96.5" y="101.3">59 isa_addr3</text>
<text x="165.9" y="100">isa_addr19</text>
<text x="165.9" y="97.4">isa_addr18</text>
<text x="96.5" y="103.9">60 isa_addr2</text>
<text x="96.5" y="106.4">61 isa_addr1</text>
<text x="96.5" y="109">62 isa_addr0</text>
</g>
<g font-size="1.8" fill="#ff3c3c">
<text x="118.4" y="34.9">WARNING: Add</text>
<text x="133.1" y="34.9">100R</text>
<text x="139.2" y="34.9">resistors</text>
<text x="148.6" y="34.9">on</text>
<text x="152.1" y="34.9">each</text>
<text x="157.7" y="34.9">data</text>
<text x="163" y="34.9">line</text>
<text x="167.7" y="34.9">to</text>
<text x="170.8" y="34.9">avoid</text>
<text x="118.7" y="36.9">damaging</text>
<text x="129" y="36.9">the</text>
<text x="133.2" y="36.9">card</text>
<text x="138.5" y="36.9">or</text>
<text x="141.6" y="36.9">Arduino</text>
<text x="149.8" y="36.9">in</text>
<text x="152.8" y="36.9">case</text>
<text x="158.3" y="36.9">of</text>
<text x="161.3" y="36.9">software</text>
<text x="170.5" y="36.9">bugs.</text>
</g>
</svg>
